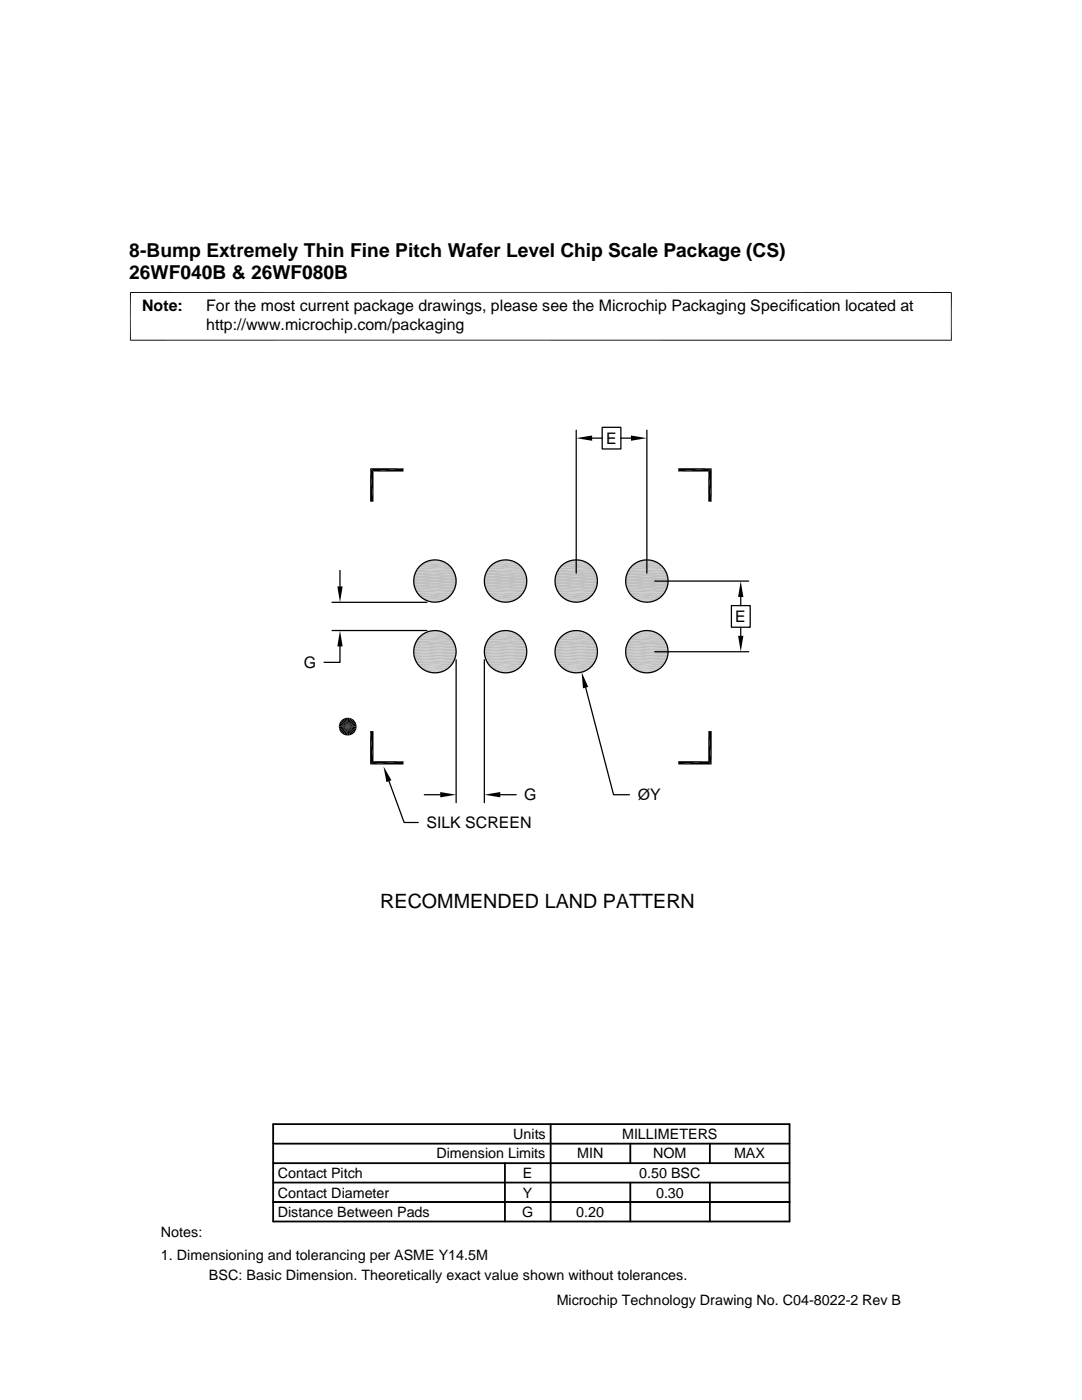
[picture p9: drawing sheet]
<svg xmlns="http://www.w3.org/2000/svg" width="216mm" height="279mm" viewBox="0 0 216 279" stroke-linecap="round" stroke-linejoin="round" font-family="sans-serif">
<g fill="#c0c0c0">
<path d="M86.2 111.8h1.2z"/>
<path d="M100.3 111.8h1.2z"/>
<path d="M114.4 111.8h1.2z"/>
<path d="M128.5 111.8h1.2z"/>
</g>
<path d="M127.9 111.8h2.4" fill="none" stroke="#c0c0c0" stroke-width=".2"/>
<path d="M128.5 111.8l1.8 .1z" fill="#c0c0c0"/>
<path d="M113.8 111.8h2.4" fill="none" stroke="#c0c0c0" stroke-width=".2"/>
<path d="M114.4 111.8l1.8 .1z" fill="#c0c0c0"/>
<path d="M99.7 111.8h2.4" fill="none" stroke="#c0c0c0" stroke-width=".2"/>
<path d="M100.3 111.8l1.8 .1z" fill="#c0c0c0"/>
<path d="M85.6 111.8h2.4" fill="none" stroke="#c0c0c0" stroke-width=".2"/>
<path d="M86.2 111.8l1.8 .1z" fill="#c0c0c0"/>
<path d="M85 112h3.5M99.1 112h3.5M113.2 112h3.5M127.3 112h3.5" fill="none" stroke="#c0c0c0" stroke-width=".21"/>
<path d="M84.5 112.3h4.6M98.6 112.3h4.6M112.7 112.3h4.6M126.8 112.3h4.6" fill="none" stroke="#c0c0c0" stroke-width=".28"/>
<path d="M84 112.6h5.6M98.1 112.6h5.6M112.2 112.6h5.6M126.3 112.6h5.5" fill="none" stroke="#c0c0c0" stroke-width=".36"/>
<path d="M83.6 113h6.4M97.7 113h6.4M111.8 113h6.4M125.9 113h6.4" fill="none" stroke="#c0c0c0" stroke-width=".42"/>
<g fill="#c0c0c0">
<path d="M125.9 113.2l6.7 .5h-7.1z"/>
<path d="M125.9 113.2h6.4l.3 .5z"/>
<path d="M111.8 113.2l6.7 .5h-7.1z"/>
<path d="M111.8 113.2h6.4l.3 .5z"/>
<path d="M97.7 113.2l6.7 .5h-7.1z"/>
<path d="M97.7 113.2h6.4l.3 .5z"/>
<path d="M83.6 113.2l6.7 .5h-7.1z"/>
<path d="M83.6 113.2h6.4l.3 .5z"/>
<path d="M125.5 113.7l7.4 .5h-7.7z"/>
<path d="M125.5 113.7h7.1l.3 .5z"/>
<path d="M111.4 113.7l7.4 .5h-7.7z"/>
<path d="M111.4 113.7h7.1l.3 .5z"/>
<path d="M97.3 113.7l7.4 .5h-7.7z"/>
<path d="M97.3 113.7h7.1l.3 .5z"/>
<path d="M83.2 113.7l7.4 .5h-7.7z"/>
<path d="M83.2 113.7h7.1l.3 .5z"/>
<path d="M125.2 114.2l7.9 .6h-8.1z"/>
<path d="M125.2 114.2h7.7l.2 .6z"/>
<path d="M111.1 114.2l7.9 .6h-8.1z"/>
<path d="M111.1 114.2h7.7l.2 .6z"/>
<path d="M97 114.2l7.9 .6h-8.1z"/>
<path d="M97 114.2h7.7l.2 .6z"/>
<path d="M82.9 114.2l7.9 .6h-8.1z"/>
<path d="M82.9 114.2h7.7l.2 .6z"/>
<path d="M125 114.8l8.3 .6h-8.4z"/>
<path d="M125 114.8h8.1l.2 .6z"/>
<path d="M110.9 114.8l8.3 .6h-8.4z"/>
<path d="M110.9 114.8h8.1l.2 .6z"/>
<path d="M96.8 114.8l8.3 .6h-8.4z"/>
<path d="M96.8 114.8h8.1l.2 .6z"/>
<path d="M82.7 114.8l8.3 .6h-8.4z"/>
<path d="M82.7 114.8h8.1l.2 .6z"/>
<path d="M124.9 115.4l8.4 .6h-8.5z"/>
<path d="M124.9 115.4h8.4v.6z"/>
<path d="M110.8 115.4l8.4 .6h-8.5z"/>
<path d="M110.8 115.4h8.4v.6z"/>
<path d="M96.7 115.4l8.4 .6h-8.5z"/>
<path d="M96.7 115.4h8.4v.6z"/>
<path d="M82.6 115.4l8.4 .6h-8.5z"/>
<path d="M82.6 115.4h8.4v.6z"/>
<path d="M124.8 116l8.5 .6h-8.4z"/>
<path d="M124.8 116h8.5v.6z"/>
<path d="M110.7 116l8.5 .6h-8.4z"/>
<path d="M110.7 116h8.5v.6z"/>
<path d="M96.6 116l8.5 .6h-8.4z"/>
<path d="M96.6 116h8.5v.6z"/>
<path d="M82.5 116l8.5 .6h-8.4z"/>
<path d="M82.5 116h8.5v.6z"/>
<path d="M124.9 116.6l8.2 .6h-8.1z"/>
<path d="M124.9 116.6h8.4l-.2 .6z"/>
<path d="M110.8 116.6l8.2 .6h-8.1z"/>
<path d="M110.8 116.6h8.4l-.2 .6z"/>
<path d="M96.7 116.6l8.2 .6h-8.1z"/>
<path d="M96.7 116.6h8.4l-.2 .6z"/>
<path d="M82.6 116.6l8.2 .6h-8.1z"/>
<path d="M82.6 116.6h8.4l-.2 .6z"/>
<path d="M125 117.2l7.9 .5h-7.7z"/>
<path d="M125 117.2h8.1l-.2 .5z"/>
<path d="M110.9 117.2l7.9 .5h-7.7z"/>
<path d="M110.9 117.2h8.1l-.2 .5z"/>
<path d="M96.8 117.2l7.9 .5h-7.7z"/>
<path d="M96.8 117.2h8.1l-.2 .5z"/>
<path d="M82.7 117.2l7.9 .5h-7.7z"/>
<path d="M82.7 117.2h8.1l-.2 .5z"/>
<path d="M125.2 117.7l7.4 .5h-7.1z"/>
<path d="M125.2 117.7h7.7l-.3 .5z"/>
<path d="M111.1 117.7l7.4 .5h-7.1z"/>
<path d="M111.1 117.7h7.7l-.3 .5z"/>
<path d="M97 117.7l7.4 .5h-7.1z"/>
<path d="M97 117.7h7.7l-.3 .5z"/>
<path d="M82.9 117.7l7.4 .5h-7.1z"/>
<path d="M82.9 117.7h7.7l-.3 .5z"/>
<path d="M125.5 118.2l6.8 .5h-6.4z"/>
<path d="M125.5 118.2h7.1l-.3 .5z"/>
<path d="M111.4 118.2l6.8 .5h-6.4z"/>
<path d="M111.4 118.2h7.1l-.3 .5z"/>
<path d="M97.3 118.2l6.8 .5h-6.4z"/>
<path d="M97.3 118.2h7.1l-.3 .5z"/>
<path d="M83.2 118.2l6.8 .5h-6.4z"/>
<path d="M83.2 118.2h7.1l-.3 .5z"/>
</g>
<path d="M83.6 118.9h6.4M97.7 118.9h6.4M111.8 118.9h6.4M125.9 118.9h6.4" fill="none" stroke="#c0c0c0" stroke-width=".42"/>
<path d="M84 119.3h5.6M98.1 119.3h5.6M112.2 119.3h5.6M126.3 119.3h5.5" fill="none" stroke="#c0c0c0" stroke-width=".38"/>
<path d="M84.5 119.7h4.6M98.6 119.7h4.6M112.7 119.7h4.6M126.8 119.7h4.6" fill="none" stroke="#c0c0c0" stroke-width=".28"/>
<path d="M85 119.9h3.5M99.1 119.9h3.5M113.2 119.9h3.5M127.3 119.9h3.5" fill="none" stroke="#c0c0c0" stroke-width=".21"/>
<g fill="#c0c0c0">
<path d="M86.2 120.1h1.2z"/>
<path d="M100.3 120.1h1.2z"/>
<path d="M114.4 120.1h1.2z"/>
<path d="M128.5 120.1h1.2z"/>
<path d="M127.9 120l1.8 .1z"/>
</g>
<path d="M127.9 120.1h2.4" fill="none" stroke="#c0c0c0" stroke-width=".2"/>
<path d="M113.8 120l1.8 .1z" fill="#c0c0c0"/>
<path d="M113.8 120.1h2.4" fill="none" stroke="#c0c0c0" stroke-width=".2"/>
<path d="M99.7 120l1.8 .1z" fill="#c0c0c0"/>
<path d="M99.7 120.1h2.4" fill="none" stroke="#c0c0c0" stroke-width=".2"/>
<path d="M85.6 120l1.8 .1z" fill="#c0c0c0"/>
<path d="M85.6 120.1h2.4" fill="none" stroke="#c0c0c0" stroke-width=".2"/>
<g fill="#c0c0c0">
<path d="M86.2 125.9h1.2z"/>
<path d="M100.3 125.9h1.2z"/>
<path d="M114.4 125.9h1.2z"/>
<path d="M128.5 125.9h1.2z"/>
</g>
<path d="M127.9 125.9h2.4" fill="none" stroke="#c0c0c0" stroke-width=".2"/>
<path d="M128.5 125.9l1.8 .1z" fill="#c0c0c0"/>
<path d="M113.8 125.9h2.4" fill="none" stroke="#c0c0c0" stroke-width=".2"/>
<path d="M114.4 125.9l1.8 .1z" fill="#c0c0c0"/>
<path d="M99.7 125.9h2.4" fill="none" stroke="#c0c0c0" stroke-width=".2"/>
<path d="M100.3 125.9l1.8 .1z" fill="#c0c0c0"/>
<path d="M85.6 125.9h2.4" fill="none" stroke="#c0c0c0" stroke-width=".2"/>
<path d="M86.2 125.9l1.8 .1z" fill="#c0c0c0"/>
<path d="M85 126.1h3.5M99.1 126.1h3.5M113.2 126.1h3.5M127.3 126.1h3.5" fill="none" stroke="#c0c0c0" stroke-width=".21"/>
<path d="M84.5 126.4h4.6M98.6 126.4h4.6M112.7 126.4h4.6M126.8 126.4h4.6" fill="none" stroke="#c0c0c0" stroke-width=".28"/>
<path d="M84 126.7h5.6M98.1 126.7h5.6M112.2 126.7h5.6M126.3 126.7h5.5" fill="none" stroke="#c0c0c0" stroke-width=".38"/>
<path d="M83.6 127.1h6.4M97.7 127.1h6.4M111.8 127.1h6.4M125.9 127.1h6.4" fill="none" stroke="#c0c0c0" stroke-width=".42"/>
<g fill="#c0c0c0">
<path d="M125.9 127.3l6.7 .5h-7.1z"/>
<path d="M125.9 127.3h6.4l.3 .5z"/>
<path d="M111.8 127.3l6.7 .5h-7.1z"/>
<path d="M111.8 127.3h6.4l.3 .5z"/>
<path d="M97.7 127.3l6.7 .5h-7.1z"/>
<path d="M97.7 127.3h6.4l.3 .5z"/>
<path d="M83.6 127.3l6.7 .5h-7.1z"/>
<path d="M83.6 127.3h6.4l.3 .5z"/>
<path d="M125.5 127.8l7.4 .5h-7.7z"/>
<path d="M125.5 127.8h7.1l.3 .5z"/>
<path d="M111.4 127.8l7.4 .5h-7.7z"/>
<path d="M111.4 127.8h7.1l.3 .5z"/>
<path d="M97.3 127.8l7.4 .5h-7.7z"/>
<path d="M97.3 127.8h7.1l.3 .5z"/>
<path d="M83.2 127.8l7.4 .5h-7.7z"/>
<path d="M83.2 127.8h7.1l.3 .5z"/>
<path d="M125.2 128.3l7.9 .6h-8.1z"/>
<path d="M125.2 128.3h7.7l.2 .6z"/>
<path d="M111.1 128.3l7.9 .6h-8.1z"/>
<path d="M111.1 128.3h7.7l.2 .6z"/>
<path d="M97 128.3l7.9 .6h-8.1z"/>
<path d="M97 128.3h7.7l.2 .6z"/>
<path d="M82.9 128.3l7.9 .6h-8.1z"/>
<path d="M82.9 128.3h7.7l.2 .6z"/>
<path d="M125 128.9l8.3 .6h-8.4z"/>
<path d="M125 128.9h8.1l.2 .6z"/>
<path d="M110.9 128.9l8.3 .6h-8.4z"/>
<path d="M110.9 128.9h8.1l.2 .6z"/>
<path d="M96.8 128.9l8.3 .6h-8.4z"/>
<path d="M96.8 128.9h8.1l.2 .6z"/>
<path d="M82.7 128.9l8.3 .6h-8.4z"/>
<path d="M82.7 128.9h8.1l.2 .6z"/>
<path d="M124.9 129.5l8.4 .6h-8.5z"/>
<path d="M124.9 129.5h8.4v.6z"/>
<path d="M110.8 129.5l8.4 .6h-8.5z"/>
<path d="M110.8 129.5h8.4v.6z"/>
<path d="M96.7 129.5l8.4 .6h-8.5z"/>
<path d="M96.7 129.5h8.4v.6z"/>
<path d="M82.6 129.5l8.4 .6h-8.5z"/>
<path d="M82.6 129.5h8.4v.6z"/>
<path d="M124.8 130.1l8.5 .6h-8.4z"/>
<path d="M124.8 130.1h8.5v.6z"/>
<path d="M110.7 130.1l8.5 .6h-8.4z"/>
<path d="M110.7 130.1h8.5v.6z"/>
<path d="M96.6 130.1l8.5 .6h-8.4z"/>
<path d="M96.6 130.1h8.5v.6z"/>
<path d="M82.5 130.1l8.5 .6h-8.4z"/>
<path d="M82.5 130.1h8.5v.6z"/>
<path d="M124.9 130.7l8.2 .6h-8.1z"/>
<path d="M124.9 130.7h8.4l-.2 .6z"/>
<path d="M110.8 130.7l8.2 .6h-8.1z"/>
<path d="M110.8 130.7h8.4l-.2 .6z"/>
<path d="M96.7 130.7l8.2 .6h-8.1z"/>
<path d="M96.7 130.7h8.4l-.2 .6z"/>
<path d="M82.6 130.7l8.2 .6h-8.1z"/>
<path d="M82.6 130.7h8.4l-.2 .6z"/>
<path d="M125 131.3l7.9 .5h-7.7z"/>
<path d="M125 131.3h8.1l-.2 .5z"/>
<path d="M110.9 131.3l7.9 .5h-7.7z"/>
<path d="M110.9 131.3h8.1l-.2 .5z"/>
<path d="M96.8 131.3l7.9 .5h-7.7z"/>
<path d="M96.8 131.3h8.1l-.2 .5z"/>
<path d="M82.7 131.3l7.9 .5h-7.7z"/>
<path d="M82.7 131.3h8.1l-.2 .5z"/>
<path d="M125.2 131.8l7.4 .6h-7.1z"/>
<path d="M125.2 131.8h7.7l-.3 .6z"/>
<path d="M111.1 131.8l7.4 .6h-7.1z"/>
<path d="M111.1 131.8h7.7l-.3 .6z"/>
<path d="M97 131.8l7.4 .6h-7.1z"/>
<path d="M97 131.8h7.7l-.3 .6z"/>
<path d="M82.9 131.8l7.4 .6h-7.1z"/>
<path d="M82.9 131.8h7.7l-.3 .6z"/>
<path d="M125.5 132.4l6.8 .4h-6.4z"/>
<path d="M125.5 132.4h7.1l-.3 .4z"/>
<path d="M111.4 132.4l6.8 .4h-6.4z"/>
<path d="M111.4 132.4h7.1l-.3 .4z"/>
<path d="M97.3 132.4l6.8 .4h-6.4z"/>
<path d="M97.3 132.4h7.1l-.3 .4z"/>
<path d="M83.2 132.4l6.8 .4h-6.4z"/>
<path d="M83.2 132.4h7.1l-.3 .4z"/>
</g>
<path d="M83.6 133.1h6.4M97.7 133.1h6.4M111.8 133.1h6.4M125.9 133.1h6.4" fill="none" stroke="#c0c0c0" stroke-width=".42"/>
<path d="M84 133.4h5.6M98.1 133.4h5.6M112.2 133.4h5.6M126.3 133.4h5.5" fill="none" stroke="#c0c0c0" stroke-width=".36"/>
<path d="M84.5 133.8h4.6M98.6 133.8h4.6M112.7 133.8h4.6M126.8 133.8h4.6" fill="none" stroke="#c0c0c0" stroke-width=".28"/>
<path d="M85 134h3.5M99.1 134h3.5M113.2 134h3.5M127.3 134h3.5" fill="none" stroke="#c0c0c0" stroke-width=".21"/>
<g fill="#c0c0c0">
<path d="M86.2 134.2h1.2z"/>
<path d="M100.3 134.2h1.2z"/>
<path d="M114.4 134.2h1.2z"/>
<path d="M128.5 134.2h1.2z"/>
<path d="M127.9 134.1l1.8 .1z"/>
</g>
<path d="M127.9 134.2h2.4" fill="none" stroke="#c0c0c0" stroke-width=".2"/>
<path d="M113.8 134.1l1.8 .1z" fill="#c0c0c0"/>
<path d="M113.8 134.2h2.4" fill="none" stroke="#c0c0c0" stroke-width=".2"/>
<path d="M99.7 134.1l1.8 .1z" fill="#c0c0c0"/>
<path d="M99.7 134.2h2.4" fill="none" stroke="#c0c0c0" stroke-width=".2"/>
<path d="M85.6 134.1l1.8 .1z" fill="#c0c0c0"/>
<path d="M85.6 134.2h2.4" fill="none" stroke="#c0c0c0" stroke-width=".2"/>
<g fill="#000">
<path d="M73.9 93.5h6.6l-6 .6zM74.5 94.1l6-.6v.6zM115 87.4l3.2-.5v1.1zM125.9 86.9l3.2 .5-3.2 .6zM135.3 93.5h6.7l-6.7 .6zM135.3 94.1l6.7-.6-.7 .6zM141.3 94.1l.7 6h-.7zM141.3 94.1l.7-.6v6.6zM67.3 117h1.1l-.6 3.2zM73.9 93.5l.6 6.6h-.6zM73.9 93.5l.6 .6v6zM147.8 116l.5 3.1h-1z"/>
<path d="M67.8 125.8l.6 3.2h-1.1zM116.1 134.2l1.3 2.9-1.1 .3zM147.3 126.9h1l-.5 3.2zM67.6 145h1.8l-1.8 .4zM67.6 144.6l1.8 .4h-1.8zM67.6 145.4l1.8-.4-1.6 .8zM67.8 144.2l1.6 .8-1.8-.4zM67.8 145.8l1.6-.8-1.4 1.1zM68 143.9l1.4 1.1-1.6-.8zM68 146.1l1.4-1.1-1.1 1.4zM68 143.9l.3-.3 1.1 1.4zM69.4 145l-.8 1.6-.3-.2z"/>
<path d="M68.3 143.6l.3-.2 .8 1.6zM69.4 145l-.4 1.7-.4-.1zM68.6 143.4l.4-.1 .4 1.7zM69.4 145v1.8l-.4-.1zM69 143.3l.4-.1v1.8zM69.4 145l.4 1.7-.4 .1zM69.4 143.2l.4 .1-.4 1.7zM69.4 145l.8 1.6-.4 .1zM69.8 143.3l.4 .1-.8 1.6zM69.4 145l1.1 1.4-.3 .2zM70.2 143.4l.3 .2-1.1 1.4zM69.4 145l1.4 1.1-.3 .3z"/>
<path d="M70.5 143.6l.3 .3-1.4 1.1zM69.4 145l1.6 .8-.2 .3zM69.4 145l1.4-1.1 .2 .3zM69.4 145l1.7 .4-.1 .4zM69.4 145l1.6-.8 .1 .4zM69.4 145h1.8l-.1 .4zM69.4 145l1.7-.4 .1 .4zM73.9 145.9l.6 6-.6 .7zM73.9 145.9h.6v6zM76.5 152.9l1.6 2.8-1 .4zM73.9 152.6l6.6-.7v.7zM73.9 152.6l.6-.7h6z"/>
<path d="M87.8 158.1l3.2 .5-3.2 .5zM96.6 158.6l3.2-.5v1zM141.3 145.9l.7 6.7-.7-.7zM135.3 151.9h6l-6 .7zM141.3 145.9h.7v6.7zM135.3 152.6l6-.7 .7 .7z"/>
</g>
<g fill="none" stroke="#000" stroke-width=".25">
<path d="M115 85.9v28.5M118.2 87.4h2M120.2 85.3h3.7v4.3h-3.7zM123.9 87.4h2M129.1 85.9v28.5M67.8 113.9v3.1M130.7 116h18.7M147.8 119.1v1.8M66.3 120.2h18.9M66.3 125.8h18.9M67.8 129v3.2h-3.1M91 131.7v28.5"/>
<path d="M96.6 131.7v28.5M116.9 137.2l5.5 21.4h3.2M130.7 130.1h18.7M145.9 120.9h3.8v4.3h-3.8zM147.8 125.2v1.7M77.6 155.9l3 8.2h2.9M84.7 158.6h3.1M99.8 158.6h3.2"/>
<circle cx="86.8" cy="116" r="4.2"/>
<circle cx="100.9" cy="116" r="4.2"/>
<circle cx="115" cy="116" r="4.2"/>
<circle cx="129.1" cy="116" r="4.2"/>
<circle cx="86.8" cy="130.1" r="4.2"/>
<circle cx="100.9" cy="130.1" r="4.2"/>
<circle cx="115" cy="130.1" r="4.2"/>
<circle cx="129.1" cy="130.1" r="4.2"/>
</g>
<path d="M26 58.3v9.7M189.8 58.3v9.7M189.9 58.4h-164M25.9 67.9h164" fill="none" stroke="#000" stroke-width=".2"/>
<path d="M54.5 228.2h103M54.5 224.3h103v19.5h-103zM54.5 232.1h103M54.5 239.9h103M54.5 236h103M100.8 232.1v11.7M109.9 224.3v19.5M125.8 228.2v3.9M125.8 236v7.8M141.6 228.2v3.9M141.6 236v7.8" fill="none" stroke="#000" stroke-width=".36"/>
<text font-size="3.9" x="75.9" y="181.1">RECOMMENDED LAND PATTERN</text>
<g font-size="3.8">
<text x="25.8" y="51.4">8-Bump Extremely Thin Fine Pitch Wafer Level Chip Scale Package (CS)</text>
<text x="25.8" y="55.8">26WF040B &amp; 26WF080B</text>
</g>
<g font-size="3.2">
<text x="28.4" y="62.1">Note:</text>
<text x="41.1" y="62.1">For the most current package drawings, please see the Microchip Packaging Specification located at</text>
<text x="41.1" y="65.8">http://www.microchip.com/packaging</text>
<text x="120.9" y="88.6">E</text>
<text x="146.7" y="124.2">E</text>
<text x="60.6" y="133.3">G</text>
<text x="104.6" y="159.7">G</text>
<text x="127.3" y="159.7">ØY</text>
<text x="85.1" y="165.3">SILK SCREEN</text>
</g>
<g font-size="2.9">
<text x="102.4" y="227.3">Units</text>
<text x="124.1" y="227.3">MILLIMETERS</text>
<text x="87.1" y="231.2">Dimension Limits</text>
<text x="115.2" y="231.2">MIN</text>
<text x="130.3" y="231.2">NOM</text>
<text x="146.5" y="231.2">MAX</text>
<text x="55.4" y="239">Contact Diameter</text>
<text x="55.4" y="235.1">Contact Pitch</text>
<text x="104.4" y="235.1">E</text>
<text x="104.4" y="239">Y</text>
<text x="127.6" y="235.1">0.50 BSC</text>
<text x="130.9" y="239">0.30</text>
<text x="55.4" y="242.9">Distance Between Pads</text>
<text x="104.2" y="242.9">G</text>
<text x="115" y="242.9">0.20</text>
<text x="32.1" y="246.8">Notes:</text>
<text x="32.1" y="251.4">1. Dimensioning and tolerancing per ASME Y14.5M</text>
<text x="41.7" y="255.5">BSC: Basic Dimension. Theoretically exact value shown without tolerances.</text>
<text x="111.1" y="260.5">Microchip Technology Drawing No. C04-8022-2 Rev B</text>
</g>
</svg>
